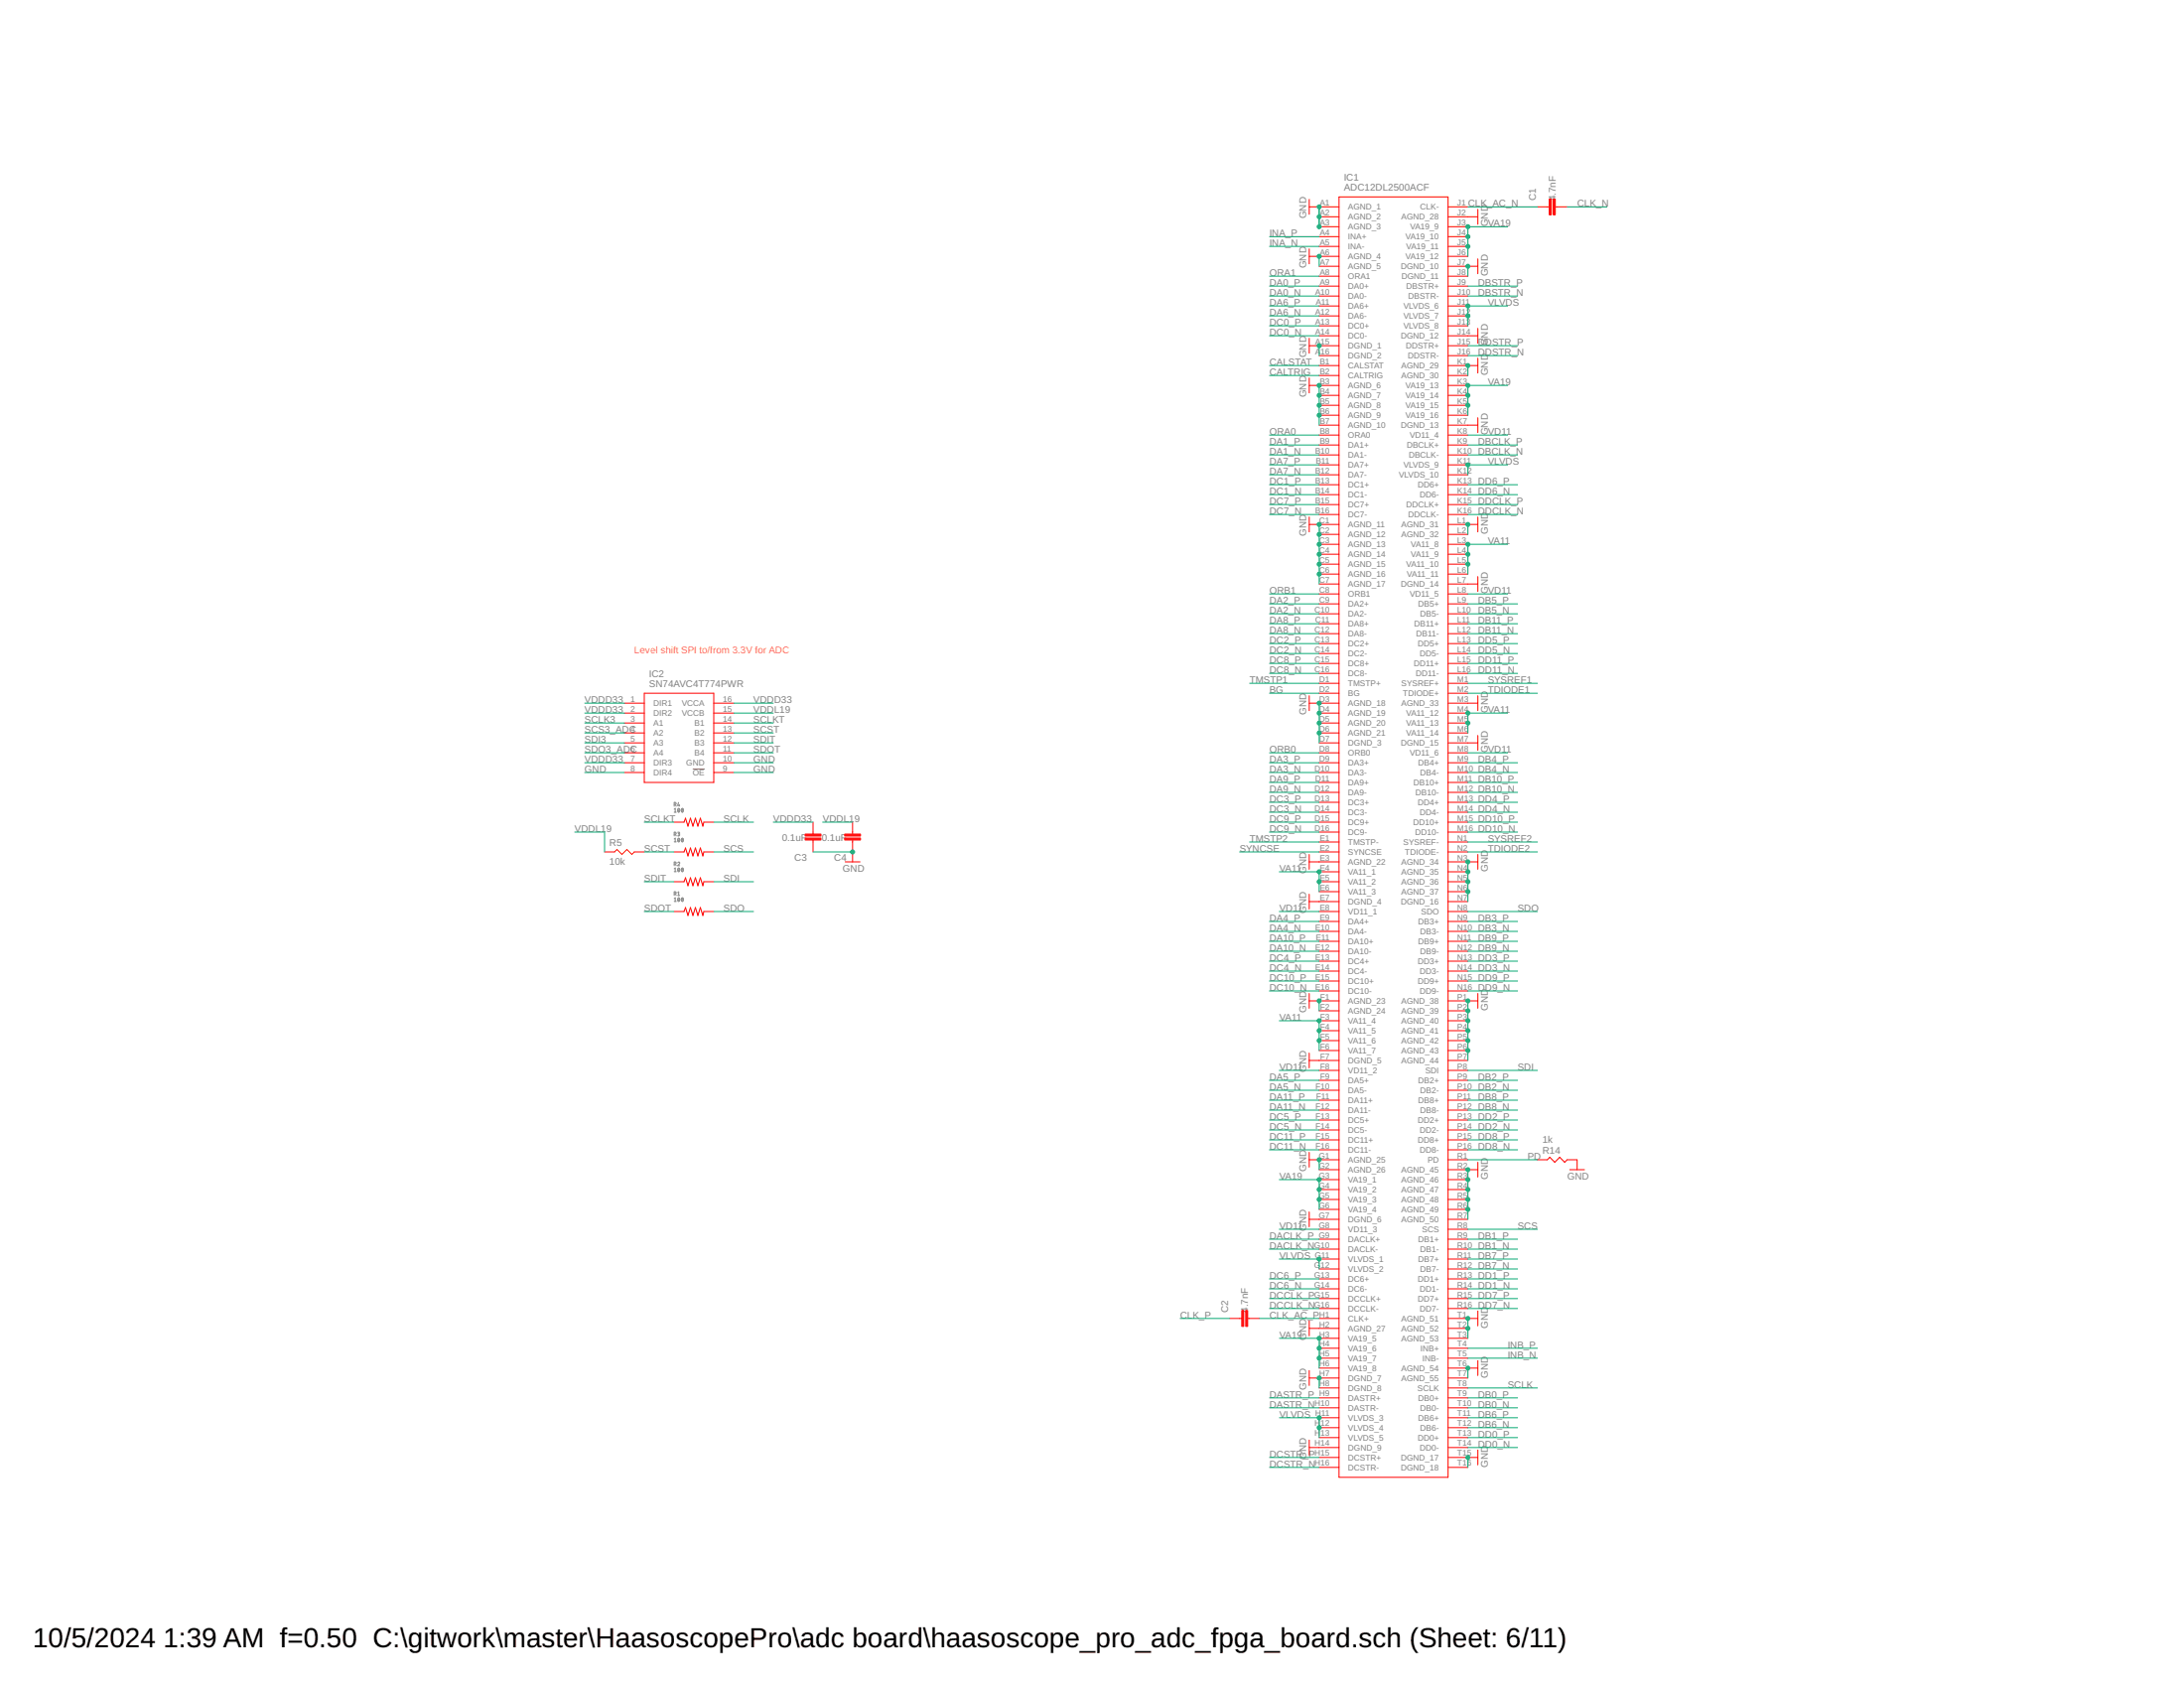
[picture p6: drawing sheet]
<svg xmlns="http://www.w3.org/2000/svg" width="279mm" height="216mm" viewBox="0 0 279 216" stroke-linecap="round" stroke-linejoin="round" font-family="sans-serif">
<g fill="none" stroke="#808080" stroke-width=".13">
<path d="M88.6 98.4h1.5M86.3 114.9l.1-.1v.5M86.3 103.5l.1-.1v.5M86.3 107.3l.1-.1v.5M86.3 111.1l.1-.1v.5M86.3 115.3h.2M86.3 111.5h.2M86.3 107.7h.2M86.3 103.9h.2M86.3 114.3h.1M86.3 110.5h.1M86.3 106.7h.1"/>
<path d="M86.3 102.9h.1M86.4 114.3l.1-.1-.2-.1v.4M86.4 110.5l.1-.2h-.2v.4M86.4 106.7l.1-.1-.2-.2v.5M86.4 102.9l.1-.2-.2-.1v.5M86.4 114.3l.1 .2M86.4 110.5l.1 .2M86.4 106.7l.1 .2M86.4 102.9l.1 .2M86.7 110.4l.1-.1h.2l-.3 .4h.3M86.7 106.4l.3 .1-.1 .1-.1 .1M86.7 114.2l.1-.1v.4"/>
<path d="M86.7 114.5h.3M86.7 107.3l.1-.1a.22 .22 0 0 1 .2 .3 .22 .22 0 0 1-.2 .2zM86.7 103.5l.1-.1a.22 .22 0 0 1 .2 .2 .22 .22 0 0 1-.2 .3zM86.8 114.9a.19 .19 0 0 1 .2 .2 .19 .19 0 0 1-.3 .1zM86.8 111a.22 .22 0 0 1 .2 .3 .22 .22 0 0 1-.2 .2l-.1-.2zM86.8 102.6l-.1 .4h.3M86.8 106.7l.2 .1-.3 .1M86.9 102.9v.2M86.9 114.9l-.2 .3M86.9 111.1l-.2 .3M86.9 107.3l-.2 .3M86.9 103.5l-.2 .3"/>
<path d="M87.2 114.9a.21 .21 0 0 1 .2 .2 .21 .21 0 0 1-.2 .2zM87.2 111a.22 .22 0 0 1 .2 .3 .22 .22 0 0 1-.2 .2zM87.2 107.2a.22 .22 0 0 1 .2 .3 .22 .22 0 0 1-.2 .2zM87.2 103.4a.22 .22 0 0 1 .2 .2 .22 .22 0 0 1-.2 .3zM87.4 114.9l-.2 .3M87.4 111.1l-.2 .3M87.4 107.3l-.2 .3M87.4 103.5l-.2 .3"/>
</g>
<g fill="none" stroke="#f00" stroke-width=".13">
<path d="M167.5 26.5h3.8M167.5 32.8h3.8M167.5 25.5v1.9M167.5 31.8v1.9M168.8 27.7h2.5M168.8 29h2.5M168.8 30.3h2.5M168.8 31.5h2.5M168.8 34.1h2.5M168.8 35.3h2.5M168.8 36.6h2.5M168.8 37.9h2.5"/>
<path d="M168.8 39.1h2.5M171.3 25.2h14v163.8h-14zM185.3 26.5h2.5M185.3 27.7h3.8M185.3 29h2.5M185.3 30.3h2.5M185.3 31.5h2.5M185.3 32.8h2.5M185.3 34.1h3.8M185.3 35.3h2.5M185.3 36.6h2.5M185.3 37.9h2.5"/>
<path d="M185.3 39.1h2.5M189.1 26.8v1.9M189.1 33.1v1.9M196.7 26.5h1.5M199 26.5h1.5M167.5 44.2h3.8M167.5 49.3h3.8M167.5 43.3v1.9M167.5 48.3v1.9M168.8 40.4h2.5M168.8 41.7h2.5M168.8 42.9h2.5"/>
<path d="M168.8 45.5h2.5M168.8 46.8h2.5M168.8 48h2.5M168.8 50.6h2.5M168.8 51.8h2.5M168.8 53.1h2.5M168.8 54.4h2.5M168.8 55.6h2.5M168.8 56.9h2.5M168.8 58.2h2.5M168.8 59.5h2.5M185.3 40.4h2.5"/>
<path d="M185.3 41.7h2.5M185.3 42.9h3.8M185.3 44.2h2.5M185.3 45.5h2.5M185.3 46.8h3.8M185.3 48h2.5M185.3 49.3h2.5M185.3 50.6h2.5M185.3 51.8h2.5M185.3 53.1h2.5M185.3 54.4h3.8M185.3 55.6h2.5"/>
<path d="M185.3 56.9h2.5M185.3 58.2h2.5M185.3 59.5h2.5M189.1 42v1.9M189.1 45.8v1.9M189.1 53.4v1.9M167.5 67.1h3.8M167.5 66.1v1.9M168.8 60.7h2.5M168.8 62h2.5M168.8 63.3h2.5M168.8 64.5h2.5"/>
<path d="M168.8 65.8h2.5M168.8 68.3h2.5M168.8 69.6h2.5M168.8 70.9h2.5M168.8 72.2h2.5M168.8 73.4h2.5M168.8 74.7h2.5M168.8 76h2.5M168.8 77.2h2.5M168.8 78.5h2.5M168.8 79.8h2.5M185.3 60.7h2.5"/>
<path d="M185.3 62h2.5M185.3 63.3h2.5M185.3 64.5h2.5M185.3 65.8h2.5M185.3 67.1h3.8M185.3 68.3h2.5M185.3 69.6h2.5M185.3 70.9h2.5M185.3 72.2h2.5M185.3 73.4h2.5M185.3 74.7h3.8M185.3 76h2.5"/>
<path d="M185.3 77.2h2.5M185.3 78.5h2.5M185.3 79.8h2.5M189.1 66.1v1.9M189.1 73.7v1.9M79.9 89.9h2.5M79.9 91.2h2.5M79.9 92.5h2.5M79.9 93.7h2.5M79.9 95h2.5M79.9 96.3h2.5M79.9 97.6h2.5"/>
<path d="M79.9 98.8h2.5M82.4 88.7h8.9v11.4h-8.9zM91.3 89.9h2.6M91.3 91.2h2.6M91.3 92.5h2.6M91.3 93.7h2.6M91.3 95h2.6M91.3 96.3h2.6M91.3 97.6h2.6M91.3 98.8h2.6M167.5 89.9h3.8M167.5 89v1.9"/>
<path d="M168.8 81h2.5M168.8 82.3h2.5M168.8 83.6h2.5M168.8 84.9h2.5M168.8 86.1h2.5M168.8 87.4h2.5M168.8 88.7h2.5M168.8 91.2h2.5M168.8 92.5h2.5M168.8 93.7h2.5M168.8 95h2.5M168.8 96.3h2.5"/>
<path d="M168.8 97.6h2.5M168.8 98.8h2.5M185.3 81h2.5M185.3 82.3h2.5M185.3 83.6h2.5M185.3 84.9h2.5M185.3 86.1h2.5M185.3 87.4h2.5M185.3 88.7h2.5M185.3 89.9h3.8M185.3 91.2h2.5M185.3 92.5h2.5"/>
<path d="M185.3 93.7h2.5M185.3 95h3.8M185.3 96.3h2.5M185.3 97.6h2.5M185.3 98.8h2.5M189.1 89v1.9M189.1 94.1v1.9M77.3 109h1.3l.3-.4 .7 .7 .6-.7 .6 .7 .4-.3h1.2M86.2 105.2h1.3l.2-.6 .3 1.1 .3-1.1 .3 1.1 .4-1.1 .3 1.1 .3-1.1 .3 1.1 .1-.5h1.3M86.2 109h1.3l.2-.5 .3 1 .3-1 .3 1 .4-1 .3 1 .3-1 .3 1 .1-.5h1.3M86.2 112.8h1.3l.2-.5 .3 1 .3-1 .3 1 .4-1 .3 1 .3-1 .3 1 .1-.5h1.3M86.2 116.6h1.3l.2-.5 .3 1 .3-1 .3 1 .4-1 .3 1 .3-1 .3 1 .1-.5h1.3"/>
<path d="M104 105.2v1.5M104 107.4v1.6M108.1 110.2h1.9M109.1 105.2v1.5M109.1 107.4v2.8M167.5 110.2h3.8M167.5 115.3h3.8M167.5 109.3v1.9M167.5 114.4v1.9M168.8 100.1h2.5M168.8 101.3h2.5M168.8 102.6h2.5"/>
<path d="M168.8 103.9h2.5M168.8 105.2h2.5M168.8 106.4h2.5M168.8 107.7h2.5M168.8 109h2.5M168.8 111.5h2.5M168.8 112.8h2.5M168.8 114h2.5M168.8 116.6h2.5M168.8 117.9h2.5M168.8 119.1h2.5M185.3 100.1h2.5"/>
<path d="M185.3 101.3h2.5M185.3 102.6h2.5M185.3 103.9h2.5M185.3 105.2h2.5M185.3 106.4h2.5M185.3 107.7h2.5M185.3 109h2.5M185.3 110.2h3.8M185.3 111.5h2.5M185.3 112.8h2.5M185.3 114h2.5M185.3 115.3h2.5"/>
<path d="M185.3 116.6h2.5M185.3 117.9h2.5M185.3 119.1h2.5M189.1 109.3v1.9M167.5 128h3.8M167.5 135.6h3.8M167.5 127.1v1.9M167.5 134.7v1.9M168.8 120.4h2.5M168.8 121.7h2.5M168.8 122.9h2.5M168.8 124.2h2.5"/>
<path d="M168.8 125.5h2.5M168.8 126.7h2.5M168.8 129.3h2.5M168.8 130.6h2.5M168.8 131.8h2.5M168.8 133.1h2.5M168.8 134.4h2.5M168.8 136.9h2.5M168.8 138.2h2.5M168.8 139.4h2.5M185.3 120.4h2.5M185.3 121.7h2.5"/>
<path d="M185.3 122.9h2.5M185.3 124.2h2.5M185.3 125.5h2.5M185.3 126.7h2.5M185.3 128h3.8M185.3 129.3h2.5M185.3 130.6h2.5M185.3 131.8h2.5M185.3 133.1h2.5M185.3 134.4h2.5M185.3 135.6h2.5M185.3 136.9h2.5"/>
<path d="M185.3 138.2h2.5M185.3 139.4h2.5M189.1 127.1v1.9M167.5 148.3h3.8M167.5 156h3.8M167.5 147.4v1.9M167.5 155v1.9M168.8 140.7h2.5M168.8 142h2.5M168.8 143.3h2.5M168.8 144.5h2.5M168.8 145.8h2.5"/>
<path d="M168.8 147.1h2.5M168.8 149.6h2.5M168.8 150.9h2.5M168.8 152.1h2.5M168.8 153.4h2.5M168.8 154.7h2.5M168.8 157.2h2.5M168.8 158.5h2.5M168.8 159.8h2.5M185.3 140.7h2.5M185.3 142h2.5M185.3 143.3h2.5"/>
<path d="M185.3 144.5h2.5M185.3 145.8h2.5M185.3 147.1h2.5M185.3 148.3h2.5M185.3 149.6h3.8M185.3 150.9h2.5M185.3 152.1h2.5M185.3 153.4h2.5M185.3 154.7h2.5M185.3 156h2.5M185.3 157.2h2.5M185.3 158.5h2.5"/>
<path d="M185.3 159.8h2.5M189.1 148.7v1.9M196.7 148.3h1.3l.3-.3 .6 .7 .6-.7 .7 .7 .3-.4h1.3v1.3M200.8 149.6h1.9M157.3 168.6h1.6M159.6 168.6h1.5M167.5 169.9h3.8M167.5 176.3h3.8M167.5 169v1.9M167.5 175.3v1.9M168.8 161h2.5M168.8 162.3h2.5"/>
<path d="M168.8 163.6h2.5M168.8 164.8h2.5M168.8 166.1h2.5M168.8 167.4h2.5M168.8 168.6h2.5M168.8 171.2h2.5M168.8 172.4h2.5M168.8 173.7h2.5M168.8 175h2.5M168.8 177.5h2.5M168.8 178.8h2.5M185.3 161h2.5"/>
<path d="M185.3 162.3h2.5M185.3 163.6h2.5M185.3 164.8h2.5M185.3 166.1h2.5M185.3 167.4h2.5M185.3 168.6h3.8M185.3 169.9h2.5M185.3 171.2h2.5M185.3 172.4h2.5M185.3 173.7h2.5M185.3 175h3.8M185.3 176.3h2.5"/>
<path d="M185.3 177.5h2.5M185.3 178.8h2.5M189.1 167.7v1.9M189.1 174v1.9M167.5 185.1h3.8M167.5 184.2v1.9M168.8 180.1h2.5M168.8 181.3h2.5M168.8 182.6h2.5M168.8 183.9h2.5M168.8 186.4h2.5M168.8 187.7h2.5"/>
<path d="M185.3 180.1h2.5M185.3 181.3h2.5M185.3 182.6h2.5M185.3 183.9h2.5M185.3 185.1h2.5M185.3 186.4h3.8M185.3 187.7h2.5M189.1 185.5v1.9"/>
</g>
<g fill="#f00" stroke="#f00" stroke-width=".13">
<path d="M198.7 25.4h.3v2.1h-.3z"/>
<path d="M198.2 25.4h.3v2.1h-.3z"/>
<path d="M159.4 167.6h.2v2.1h-.2z"/>
<path d="M158.9 167.6h.2v2.1h-.2z"/>
<path d="M103 106.7h2v.2h-2z"/>
<path d="M103 107.2h2v.2h-2z"/>
<path d="M108.1 106.7h2v.2h-2z"/>
<path d="M108.1 107.2h2v.2h-2z"/>
</g>
<g fill="none" stroke="#0dab76" stroke-width=".13">
<path d="M162.4 30.3h6.4M162.4 31.5h6.4M162.4 35.3h6.4M162.4 39.1h6.4M162.4 36.6h6.4M162.4 37.9h6.4M168.8 26.5v2.5M168.8 32.8v1.3M187.8 34.1v1.2M187.8 26.5h8.9M187.8 36.6h6.3M187.8 37.9h6.3"/>
<path d="M192.9 29h-5.1v3.8M192.9 39.1h-5.1v2.6M200.5 26.5h5.1M162.4 46.8h6.4M162.4 48h6.4M162.4 55.6h6.4M162.4 59.5h6.4M162.4 40.4h6.4M162.4 41.7h6.4M162.4 56.9h6.4M162.4 58.2h6.4M162.4 42.9h6.4"/>
<path d="M168.8 44.2v1.3M168.8 49.3v5.1M187.8 46.8v1.2M187.8 55.6h5.1M187.8 56.9h6.3M187.8 58.2h6.3M187.8 44.2h6.3M187.8 45.5h6.3M192.9 49.3h-5.1v3.8M192.9 59.5h-5.1v1.2M162.4 76h6.4M162.4 60.7h6.4"/>
<path d="M162.4 63.3h6.4M162.4 64.5h6.4M162.4 65.8h6.4M162.4 77.2h6.4M162.4 78.5h6.4M162.4 79.8h6.4M162.4 62h6.4M168.8 67.1v7.6M187.8 67.1v1.2M187.8 76h5.1M187.8 63.3h6.3M187.8 64.5h6.3"/>
<path d="M187.8 65.8h6.3M187.8 77.2h6.3M187.8 78.5h6.3M187.8 79.8h6.3M187.8 62h6.3M192.9 69.6h-5.1v3.8M74.8 98.8h5.1M74.8 97.6h5.1M74.8 96.3h5.1M74.8 91.2h5.1M74.8 89.9h5.1M74.8 92.5h5.1"/>
<path d="M74.8 93.7h5.1M74.8 95h5.1M93.9 98.8h5M93.9 97.6h5M93.9 96.3h5M93.9 91.2h5M93.9 89.9h5M93.9 92.5h5M93.9 93.7h5M93.9 95h5M159.9 87.4h8.9M162.4 98.8h6.4"/>
<path d="M162.4 97.6h6.4M162.4 88.7h6.4M162.4 96.3h6.4M162.4 81h6.4M162.4 84.9h6.4M162.4 86.1h6.4M162.4 82.3h6.4M162.4 83.6h6.4M168.8 89.9v5.1M187.8 98.8h6.3M187.8 97.6h6.3M187.8 88.7h8.9"/>
<path d="M187.8 96.3h5.1M187.8 87.4h8.9M187.8 81h6.3M187.8 84.9h6.3M187.8 86.1h6.3M187.8 82.3h6.3M187.8 83.6h6.3M192.9 91.2h-5.1v2.5M73.5 106.4h3.8v2.6M82.4 109h3.8M82.4 105.2h3.8M82.4 112.8h3.8"/>
<path d="M82.4 116.6h3.8M91.3 109h5.1M91.3 105.2h5.1M91.3 112.8h5.1M91.3 116.6h5.1M98.9 105.2h5.1M104 109h5.1M105.3 105.2h3.8M158.6 109h10.2M159.9 107.7h8.9M162.4 105.2h6.4M162.4 106.4h6.4"/>
<path d="M162.4 100.1h6.4M162.4 101.3h6.4M162.4 102.6h6.4M162.4 103.9h6.4M162.4 117.9h6.4M162.4 119.1h6.4M163.7 111.5h5.1v2.5M163.7 116.6h5.1M187.8 109h8.9M187.8 110.2v5.1M187.8 105.2h6.3M187.8 116.6h8.9"/>
<path d="M187.8 106.4h6.3M187.8 107.7h8.9M187.8 100.1h6.3M187.8 101.3h6.3M187.8 102.6h6.3M187.8 103.9h6.3M187.8 117.9h6.3M187.8 119.1h6.3M162.4 120.4h6.4M162.4 121.7h6.4M162.4 122.9h6.4M162.4 124.2h6.4"/>
<path d="M162.4 138.2h6.4M162.4 139.4h6.4M162.4 125.5h6.4M162.4 126.7h6.4M163.7 130.6h5.1v3.8M163.7 136.9h5.1M168.8 128v1.3M187.8 128v7.6M187.8 136.9h8.9M187.8 120.4h6.3M187.8 121.7h6.3M187.8 122.9h6.3"/>
<path d="M187.8 124.2h6.3M187.8 138.2h6.3M187.8 139.4h6.3M187.8 125.5h6.3M187.8 126.7h6.3M162.4 140.7h6.4M162.4 142h6.4M162.4 143.3h6.4M162.4 144.5h6.4M162.4 145.8h6.4M162.4 147.1h6.4M162.4 158.5h6.4"/>
<path d="M162.4 159.8h6.4M163.7 150.9h5.1v3.8M163.7 157.2h5.1M168.8 148.3v1.3M187.8 149.6v6.4M187.8 157.2h8.9M187.8 148.3h8.9M187.8 140.7h6.3M187.8 142h6.3M187.8 143.3h6.3M187.8 144.5h6.3M187.8 145.8h6.3"/>
<path d="M187.8 147.1h6.3M187.8 158.5h6.3M187.8 159.8h6.3M151 168.6h6.3M161.1 168.6h7.7M162.4 163.6h6.4M162.4 164.8h6.4M162.4 166.1h6.4M162.4 167.4h6.4M162.4 178.8h6.4M163.7 161h5.1v1.3M163.7 171.2h5.1v3.8"/>
<path d="M168.8 176.3v1.2M187.8 168.6v2.6M187.8 175v1.3M187.8 173.7h8.9M187.8 172.4h8.9M187.8 177.5h8.9M187.8 161h6.3M187.8 163.6h6.3M187.8 164.8h6.3M187.8 166.1h6.3M187.8 167.4h6.3M187.8 178.8h6.3"/>
<path d="M187.8 162.3h6.3M162.4 180.1h6.4M162.4 186.4h6.4M162.4 187.7h6.4M163.7 181.3h5.1v2.6M187.8 186.4v1.3M187.8 181.3h6.3M187.8 180.1h6.3M187.8 182.6h6.3M187.8 183.9h6.3M187.8 185.1h6.3"/>
</g>
<g fill="#0dab76" stroke="#0dab76" stroke-width=".13">
<circle cx="109.1" cy="109" r=".25"/>
<circle cx="168.8" cy="26.5" r=".25"/>
<circle cx="168.8" cy="27.7" r=".25"/>
<circle cx="168.8" cy="29" r=".25"/>
<circle cx="168.8" cy="32.8" r=".25"/>
<circle cx="168.8" cy="44.2" r=".25"/>
<circle cx="168.8" cy="49.3" r=".25"/>
<circle cx="168.8" cy="50.6" r=".25"/>
<circle cx="168.8" cy="51.8" r=".25"/>
<circle cx="168.8" cy="53.1" r=".25"/>
<circle cx="168.8" cy="67.1" r=".25"/>
<circle cx="168.8" cy="68.3" r=".25"/>
<circle cx="168.8" cy="69.6" r=".25"/>
<circle cx="168.8" cy="70.9" r=".25"/>
<circle cx="168.8" cy="72.2" r=".25"/>
<circle cx="168.8" cy="73.4" r=".25"/>
<circle cx="168.8" cy="89.9" r=".25"/>
<circle cx="168.8" cy="91.2" r=".25"/>
<circle cx="168.8" cy="92.5" r=".25"/>
<circle cx="168.8" cy="93.7" r=".25"/>
<circle cx="168.8" cy="128" r=".25"/>
<circle cx="168.8" cy="148.3" r=".25"/>
<circle cx="168.8" cy="176.3" r=".25"/>
<circle cx="187.8" cy="186.4" r=".25"/>
<circle cx="187.8" cy="149.6" r=".25"/>
<circle cx="187.8" cy="150.9" r=".25"/>
<circle cx="187.8" cy="152.1" r=".25"/>
<circle cx="187.8" cy="153.4" r=".25"/>
<circle cx="187.8" cy="154.7" r=".25"/>
<circle cx="187.8" cy="128" r=".25"/>
<circle cx="187.8" cy="129.3" r=".25"/>
<circle cx="187.8" cy="130.6" r=".25"/>
<circle cx="187.8" cy="131.8" r=".25"/>
<circle cx="187.8" cy="133.1" r=".25"/>
<circle cx="187.8" cy="134.4" r=".25"/>
<circle cx="187.8" cy="110.2" r=".25"/>
<circle cx="187.8" cy="111.5" r=".25"/>
<circle cx="187.8" cy="112.8" r=".25"/>
<circle cx="187.8" cy="114" r=".25"/>
<circle cx="187.8" cy="67.1" r=".25"/>
<circle cx="187.8" cy="46.8" r=".25"/>
<circle cx="187.8" cy="34.1" r=".25"/>
<circle cx="187.8" cy="168.6" r=".25"/>
<circle cx="187.8" cy="169.9" r=".25"/>
<circle cx="187.8" cy="175" r=".25"/>
<circle cx="187.8" cy="49.3" r=".25"/>
<circle cx="187.8" cy="50.6" r=".25"/>
<circle cx="187.8" cy="51.8" r=".25"/>
<circle cx="168.8" cy="171.2" r=".25"/>
<circle cx="168.8" cy="172.4" r=".25"/>
<circle cx="168.8" cy="173.7" r=".25"/>
<circle cx="168.8" cy="150.9" r=".25"/>
<circle cx="168.8" cy="152.1" r=".25"/>
<circle cx="168.8" cy="153.4" r=".25"/>
<circle cx="187.8" cy="30.3" r=".25"/>
<circle cx="187.8" cy="31.5" r=".25"/>
<circle cx="187.8" cy="29" r=".25"/>
<circle cx="187.8" cy="69.6" r=".25"/>
<circle cx="187.8" cy="70.9" r=".25"/>
<circle cx="187.8" cy="72.2" r=".25"/>
<circle cx="187.8" cy="91.2" r=".25"/>
<circle cx="187.8" cy="92.5" r=".25"/>
<circle cx="168.8" cy="130.6" r=".25"/>
<circle cx="168.8" cy="131.8" r=".25"/>
<circle cx="168.8" cy="133.1" r=".25"/>
<circle cx="168.8" cy="111.5" r=".25"/>
<circle cx="168.8" cy="112.8" r=".25"/>
<circle cx="187.8" cy="39.1" r=".25"/>
<circle cx="187.8" cy="40.4" r=".25"/>
<circle cx="187.8" cy="59.5" r=".25"/>
<circle cx="168.8" cy="181.3" r=".25"/>
<circle cx="168.8" cy="182.6" r=".25"/>
<circle cx="168.8" cy="161" r=".25"/>
</g>
<g font-size="3.5">
<text x="4.2" y="210.7">10/5/2024</text>
<text x="20.9" y="210.7">1:39 AM f=0.50 C:\gitwork\master\HaasoscopePro\adc board\haasoscope_pro_adc_fpga_board.sch (Sheet: 6/11)</text>
</g>
<g font-size="1.2" fill="#808080">
<text x="171.9" y="23.1">IC1</text>
<text x="167.1" y="28" transform="rotate(-90 167.1 28)">GND</text>
<text x="171.9" y="24.4">ADC12DL2500ACF</text>
<text x="187.8" y="26.4">CLK_AC_N</text>
<text x="190.3" y="29" transform="rotate(-90 190.3 29)">GND</text>
<text x="190.3" y="29">VA19</text>
<text x="196.5" y="25.7" transform="rotate(-90 196.5 25.7)">C1</text>
<text x="199" y="25.7" transform="rotate(-90 199 25.7)">4.7nF</text>
<text x="201.8" y="26.4">CLK_N</text>
<text x="162.4" y="30.3">INA_P</text>
<text x="162.4" y="31.5">INA_N</text>
<text x="162.4" y="35.3">ORA1</text>
<text x="167.1" y="34.3" transform="rotate(-90 167.1 34.3)">GND</text>
<text x="190.3" y="35.3" transform="rotate(-90 190.3 35.3)">GND</text>
<text x="162.4" y="36.6">DA0_P</text>
<text x="162.4" y="37.9">DA0_N</text>
<text x="162.4" y="39.1">DA6_P</text>
<text x="162.4" y="40.4">DA6_N</text>
<text x="162.4" y="41.7">DC0_P</text>
<text x="189.1" y="36.6">DBSTR_P</text>
<text x="189.1" y="37.9">DBSTR_N</text>
<text x="190.3" y="39.1">VLVDS</text>
<text x="162.4" y="46.8">CALSTAT</text>
<text x="162.4" y="43">DC0_N</text>
<text x="167.1" y="45.7" transform="rotate(-90 167.1 45.7)">GND</text>
<text x="189.1" y="44.2">DDSTR_P</text>
<text x="189.1" y="45.5">DDSTR_N</text>
<text x="190.3" y="44.2" transform="rotate(-90 190.3 44.2)">GND</text>
<text x="162.4" y="48">CALTRIG</text>
<text x="167.1" y="50.8" transform="rotate(-90 167.1 50.8)">GND</text>
<text x="190.3" y="48" transform="rotate(-90 190.3 48)">GND</text>
<text x="190.3" y="49.3">VA19</text>
<text x="162.4" y="55.6">ORA0</text>
<text x="162.4" y="56.9">DA1_P</text>
<text x="162.4" y="58.2">DA1_N</text>
<text x="162.4" y="59.5">DA7_P</text>
<text x="189.1" y="56.9">DBCLK_P</text>
<text x="189.1" y="58.2">DBCLK_N</text>
<text x="190.3" y="55.6" transform="rotate(-90 190.3 55.6)">GND</text>
<text x="190.3" y="55.6">VD11</text>
<text x="190.3" y="59.5">VLVDS</text>
<text x="162.4" y="60.7">DA7_N</text>
<text x="162.4" y="63.3">DC1_N</text>
<text x="162.4" y="64.5">DC7_P</text>
<text x="162.4" y="65.8">DC7_N</text>
<text x="162.4" y="62">DC1_P</text>
<text x="189.1" y="62">DD6_P</text>
<text x="189.1" y="63.3">DD6_N</text>
<text x="189.1" y="64.5">DDCLK_P</text>
<text x="189.1" y="65.8">DDCLK_N</text>
<text x="167.1" y="68.6" transform="rotate(-90 167.1 68.6)">GND</text>
<text x="190.3" y="68.3" transform="rotate(-90 190.3 68.3)">GND</text>
<text x="190.3" y="69.6">VA11</text>
<text x="162.4" y="76">ORB1</text>
<text x="162.4" y="77.2">DA2_P</text>
<text x="189.1" y="77.2">DB5_P</text>
<text x="190.3" y="76" transform="rotate(-90 190.3 76)">GND</text>
<text x="190.3" y="76">VD11</text>
<text x="162.4" y="78.5">DA2_N</text>
<text x="162.4" y="79.8">DA8_P</text>
<text x="162.4" y="81">DA8_N</text>
<text x="162.4" y="83.6">DC2_N</text>
<text x="162.4" y="82.3">DC2_P</text>
<text x="189.1" y="79.8">DB11_P</text>
<text x="189.1" y="81">DB11_N</text>
<text x="189.1" y="82.3">DD5_P</text>
<text x="189.1" y="83.6">DD5_N</text>
<text x="189.1" y="78.5">DB5_N</text>
<text x="74.8" y="89.9">VDDD33</text>
<text x="83.1" y="87.8">SN74AVC4T774PWR</text>
<text x="83.1" y="86.6">IC2</text>
<text x="96.4" y="89.9">VDDD33</text>
<text x="159.9" y="87.4">TMSTP1</text>
<text x="162.4" y="88.7">BG</text>
<text x="162.4" y="84.9">DC8_P</text>
<text x="162.4" y="86.1">DC8_N</text>
<text x="189.1" y="84.9">DD11_P</text>
<text x="189.1" y="86.1">DD11_N</text>
<text x="190.3" y="87.4">SYSREF1</text>
<text x="190.3" y="88.7">TDIODE1</text>
<text x="74.8" y="91.2">VDDD33</text>
<text x="74.8" y="92.5">SCLK3</text>
<text x="74.8" y="93.7">SCS3_ADC</text>
<text x="74.8" y="95">SDI3</text>
<text x="96.4" y="91.2">VDDL19</text>
<text x="96.4" y="95">SDIT</text>
<text x="96.4" y="93.7">SCST</text>
<text x="96.4" y="92.5">SCLKT</text>
<text x="167.1" y="91.5" transform="rotate(-90 167.1 91.5)">GND</text>
<text x="190.3" y="91.2" transform="rotate(-90 190.3 91.2)">GND</text>
<text x="190.3" y="91.2">VA11</text>
<text x="74.8" y="98.8">GND</text>
<text x="74.8" y="97.5">VDDD33</text>
<text x="74.8" y="96.3">SDO3_ADC</text>
<text x="96.4" y="97.5">GND</text>
<text x="96.4" y="98.8">GND</text>
<text x="96.4" y="96.3">SDOT</text>
<text x="162.4" y="96.3">ORB0</text>
<text x="162.4" y="97.5">DA3_P</text>
<text x="162.4" y="98.8">DA3_N</text>
<text x="162.4" y="100.1">DA9_P</text>
<text x="162.4" y="101.4">DA9_N</text>
<text x="189.1" y="100.1">DB10_P</text>
<text x="189.1" y="101.4">DB10_N</text>
<text x="189.1" y="97.5">DB4_P</text>
<text x="189.1" y="98.8">DB4_N</text>
<text x="190.3" y="96.3" transform="rotate(-90 190.3 96.3)">GND</text>
<text x="190.3" y="96.3">VD11</text>
<text x="73.5" y="106.4">VDDL1</text>
<text x="77.6" y="106.4">9</text>
<text x="82.4" y="105.2">SCLKT</text>
<text x="92.6" y="105.2">SCLK</text>
<text x="98.9" y="105.2">VDDD33</text>
<text x="100" y="107.5">0.1uF</text>
<text x="105.1" y="107.5">0.1uF</text>
<text x="105.3" y="105.2">VDDL19</text>
<text x="159.9" y="107.7">TMSTP2</text>
<text x="162.4" y="102.6">DC3_P</text>
<text x="162.4" y="103.9">DC3_N</text>
<text x="162.4" y="105.2">DC9_P</text>
<text x="162.4" y="106.4">DC9_N</text>
<text x="189.1" y="105.2">DD10_P</text>
<text x="189.1" y="106.4">DD10_N</text>
<text x="189.1" y="103.9">DD4_N</text>
<text x="189.1" y="102.6">DD4_P</text>
<text x="190.3" y="107.7">SYSREF2</text>
<text x="78" y="110.6">10k</text>
<text x="78" y="108.2">R5</text>
<text x="82.4" y="112.8">SDIT</text>
<text x="82.4" y="109">SCST</text>
<text x="92.6" y="109">SCS</text>
<text x="92.6" y="112.8">SDI</text>
<text x="101.6" y="110.1">C3</text>
<text x="106.7" y="110.1">C4</text>
<text x="107.8" y="111.5">GND</text>
<text x="158.6" y="109">SYNCSE</text>
<text x="163.7" y="111.5">VA11</text>
<text x="167.1" y="111.8" transform="rotate(-90 167.1 111.8)">GND</text>
<text x="190.3" y="111.5" transform="rotate(-90 190.3 111.5)">GND</text>
<text x="190.3" y="109">TDIODE2</text>
<text x="82.4" y="116.6">SDOT</text>
<text x="92.6" y="116.6">SDO</text>
<text x="162.4" y="117.9">DA4_P</text>
<text x="162.4" y="119.1">DA4_N</text>
<text x="163.7" y="116.6">VD11</text>
<text x="167.1" y="116.8" transform="rotate(-90 167.1 116.8)">GND</text>
<text x="189.1" y="117.9">DB3_P</text>
<text x="189.1" y="119.1">DB3_N</text>
<text x="194.1" y="116.6">SDO</text>
<text x="162.4" y="120.4">DA10_P</text>
<text x="162.4" y="121.7">DA10_N</text>
<text x="162.4" y="122.9">DC4_P</text>
<text x="162.4" y="124.2">DC4_N</text>
<text x="162.4" y="125.5">DC10_P</text>
<text x="189.1" y="120.4">DB9_P</text>
<text x="189.1" y="121.7">DB9_N</text>
<text x="189.1" y="122.9">DD3_P</text>
<text x="189.1" y="124.2">DD3_N</text>
<text x="189.1" y="125.5">DD9_P</text>
<text x="162.4" y="126.7">DC10_N</text>
<text x="163.7" y="130.6">VA11</text>
<text x="167.1" y="129.5" transform="rotate(-90 167.1 129.5)">GND</text>
<text x="189.1" y="126.7">DD9_N</text>
<text x="190.3" y="129.3" transform="rotate(-90 190.3 129.3)">GND</text>
<text x="163.7" y="136.9">VD11</text>
<text x="167.1" y="137.2" transform="rotate(-90 167.1 137.2)">GND</text>
<text x="194.1" y="136.9">SDI</text>
<text x="162.4" y="138.2">DA5_P</text>
<text x="162.4" y="139.4">DA5_N</text>
<text x="162.4" y="140.7">DA11_P</text>
<text x="162.4" y="142">DA11_N</text>
<text x="162.4" y="143.3">DC5_P</text>
<text x="189.1" y="138.2">DB2_P</text>
<text x="189.1" y="139.4">DB2_N</text>
<text x="189.1" y="140.7">DB8_P</text>
<text x="189.1" y="142">DB8_N</text>
<text x="189.1" y="143.3">DD2_P</text>
<text x="162.4" y="144.5">DC5_N</text>
<text x="162.4" y="145.8">DC11_P</text>
<text x="162.4" y="147.1">DC11_N</text>
<text x="167.1" y="149.9" transform="rotate(-90 167.1 149.9)">GND</text>
<text x="189.1" y="144.5">DD2_N</text>
<text x="189.1" y="145.8">DD8_P</text>
<text x="189.1" y="147.1">DD8_N</text>
<text x="195.4" y="148.3">PD</text>
<text x="197.3" y="146.2">1k</text>
<text x="197.3" y="147.6">R14</text>
<text x="163.7" y="150.9">VA19</text>
<text x="190.3" y="150.9" transform="rotate(-90 190.3 150.9)">GND</text>
<text x="200.5" y="150.9">GND</text>
<text x="162.4" y="158.5">DACLK_P</text>
<text x="162.4" y="159.8">DACLK_N</text>
<text x="163.7" y="157.2">VD11</text>
<text x="163.7" y="161">VLVDS</text>
<text x="167.1" y="157.5" transform="rotate(-90 167.1 157.5)">GND</text>
<text x="189.1" y="158.5">DB1_P</text>
<text x="189.1" y="159.8">DB1_N</text>
<text x="189.1" y="161">DB7_P</text>
<text x="194.1" y="157.2">SCS</text>
<text x="157.1" y="167.9" transform="rotate(-90 157.1 167.9)">C2</text>
<text x="159.7" y="167.9" transform="rotate(-90 159.7 167.9)">4.7nF</text>
<text x="162.4" y="163.6">DC6_P</text>
<text x="162.4" y="164.8">DC6_N</text>
<text x="162.4" y="166.1">DCCLK_P</text>
<text x="162.4" y="167.4">DCCLK_N</text>
<text x="189.1" y="162.3">DB7_N</text>
<text x="189.1" y="163.6">DD1_P</text>
<text x="189.1" y="164.8">DD1_N</text>
<text x="189.1" y="166.1">DD7_P</text>
<text x="189.1" y="167.4">DD7_N</text>
<text x="151" y="168.6">CLK_P</text>
<text x="162.4" y="168.6">CLK_AC_P</text>
<text x="163.7" y="171.2">VA19</text>
<text x="167.1" y="171.4" transform="rotate(-90 167.1 171.4)">GND</text>
<text x="190.3" y="169.9" transform="rotate(-90 190.3 169.9)">GND</text>
<text x="192.9" y="173.7">INB_N</text>
<text x="192.9" y="172.5">INB_P</text>
<text x="162.4" y="178.8">DASTR_P</text>
<text x="167.1" y="177.8" transform="rotate(-90 167.1 177.8)">GND</text>
<text x="189.1" y="178.8">DB0_P</text>
<text x="190.3" y="176.3" transform="rotate(-90 190.3 176.3)">GND</text>
<text x="192.9" y="177.5">SCLK</text>
<text x="162.4" y="180.1">DASTR_N</text>
<text x="163.7" y="181.3">VLVDS</text>
<text x="189.1" y="180.1">DB0_N</text>
<text x="189.1" y="181.3">DB6_P</text>
<text x="189.1" y="182.6">DB6_N</text>
<text x="189.1" y="183.9">DD0_P</text>
<text x="189.1" y="185.1">DD0_N</text>
<text x="162.4" y="186.4">DCSTR_P</text>
<text x="162.4" y="187.7">DCSTR_N</text>
<text x="167.1" y="186.7" transform="rotate(-90 167.1 186.7)">GND</text>
<text x="190.3" y="187.7" transform="rotate(-90 190.3 187.7)">GND</text>
</g>
<text font-size="1.2" fill="#ffba08" x="81.1" y="83.6">Level shift SPI to/from 3.3V for ADC</text>
<g font-size="1.1" fill="#808080">
<text x="168.8" y="26.3">A1</text>
<text x="168.8" y="27.5">A2</text>
<text x="168.8" y="28.8">A3</text>
<text x="172.5" y="26.8">AGND_1</text>
<text x="172.5" y="28.1">AGND_2</text>
<text x="172.5" y="29.4">AGND_3</text>
<text x="179.3" y="28.1">AGND_28</text>
<text x="180.4" y="29.4">VA19_9</text>
<text x="181.7" y="26.8">CLK-</text>
<text x="186.4" y="26.3">J1</text>
<text x="186.4" y="27.5">J2</text>
<text x="186.4" y="28.8">J3</text>
<text x="168.8" y="30.1">A4</text>
<text x="168.8" y="31.3">A5</text>
<text x="168.8" y="32.6">A6</text>
<text x="168.8" y="33.9">A7</text>
<text x="168.8" y="35.2">A8</text>
<text x="172.5" y="30.6">INA+</text>
<text x="172.5" y="31.9">INA-</text>
<text x="172.5" y="33.2">AGND_4</text>
<text x="172.5" y="34.4">AGND_5</text>
<text x="172.5" y="35.7">ORA1</text>
<text x="179.2" y="34.4">DGND_10</text>
<text x="179.3" y="35.7">DGND_11</text>
<text x="179.8" y="30.6">VA19_10</text>
<text x="179.8" y="33.2">VA19_12</text>
<text x="179.9" y="31.9">VA19_11</text>
<text x="186.4" y="30.1">J4</text>
<text x="186.4" y="31.3">J5</text>
<text x="186.4" y="32.6">J6</text>
<text x="186.4" y="33.9">J7</text>
<text x="186.4" y="35.2">J8</text>
<text x="168.2" y="37.7">A10</text>
<text x="168.2" y="40.2">A12</text>
<text x="168.2" y="41.5">A13</text>
<text x="168.3" y="39">A11</text>
<text x="168.8" y="36.4">A9</text>
<text x="172.5" y="37">DA0+</text>
<text x="172.5" y="38.3">DA0-</text>
<text x="172.5" y="39.5">DA6+</text>
<text x="172.5" y="40.8">DA6-</text>
<text x="179.5" y="39.5">VLVDS_6</text>
<text x="179.5" y="40.8">VLVDS_7</text>
<text x="179.9" y="37">DBSTR+</text>
<text x="180.2" y="38.3">DBSTR-</text>
<text x="186.4" y="36.4">J9</text>
<text x="186.4" y="37.7">J10</text>
<text x="186.4" y="39">J11</text>
<text x="186.4" y="40.2">J12</text>
<text x="186.4" y="41.5">J13</text>
<text x="168.2" y="42.8">A14</text>
<text x="168.2" y="44">A15</text>
<text x="168.2" y="45.3">A16</text>
<text x="168.8" y="46.6">B1</text>
<text x="168.8" y="47.9">B2</text>
<text x="172.5" y="42.1">DC0+</text>
<text x="172.5" y="43.3">DC0-</text>
<text x="172.5" y="44.6">DGND_1</text>
<text x="172.5" y="45.9">DGND_2</text>
<text x="172.5" y="47.1">CALSTAT</text>
<text x="179.2" y="43.3">DGND_12</text>
<text x="179.3" y="47.1">AGND_29</text>
<text x="179.5" y="42.1">VLVDS_8</text>
<text x="179.8" y="44.6">DDSTR+</text>
<text x="180.1" y="45.9">DDSTR-</text>
<text x="186.4" y="42.8">J14</text>
<text x="186.4" y="44">J15</text>
<text x="186.4" y="45.3">J16</text>
<text x="186.4" y="46.6">K1</text>
<text x="186.4" y="47.9">K2</text>
<text x="168.8" y="49.1">B3</text>
<text x="168.8" y="50.4">B4</text>
<text x="168.8" y="51.7">B5</text>
<text x="168.8" y="52.9">B6</text>
<text x="172.5" y="48.4">CALTRIG</text>
<text x="172.5" y="49.7">AGND_6</text>
<text x="172.5" y="51">AGND_7</text>
<text x="172.5" y="52.2">AGND_8</text>
<text x="172.5" y="53.5">AGND_9</text>
<text x="179.3" y="48.4">AGND_30</text>
<text x="179.8" y="49.7">VA19_13</text>
<text x="179.8" y="51">VA19_14</text>
<text x="179.8" y="52.2">VA19_15</text>
<text x="179.8" y="53.5">VA19_16</text>
<text x="186.4" y="49.1">K3</text>
<text x="186.4" y="50.4">K4</text>
<text x="186.4" y="51.7">K5</text>
<text x="186.4" y="52.9">K6</text>
<text x="168.2" y="58">B10</text>
<text x="168.3" y="59.3">B11</text>
<text x="168.8" y="54.2">B7</text>
<text x="168.8" y="55.5">B8</text>
<text x="168.8" y="56.7">B9</text>
<text x="172.5" y="54.8">AGND_10</text>
<text x="172.5" y="56">ORA0</text>
<text x="172.5" y="57.3">DA1+</text>
<text x="172.5" y="58.6">DA1-</text>
<text x="172.5" y="59.8">DA7+</text>
<text x="179.2" y="54.8">DGND_13</text>
<text x="179.5" y="59.8">VLVDS_9</text>
<text x="180" y="57.3">DBCLK+</text>
<text x="180.2" y="58.6">DBCLK-</text>
<text x="180.3" y="56">VD11_4</text>
<text x="186.4" y="54.2">K7</text>
<text x="186.4" y="55.5">K8</text>
<text x="186.4" y="56.7">K9</text>
<text x="186.4" y="58">K10</text>
<text x="186.4" y="59.3">K11</text>
<text x="168.2" y="60.6">B12</text>
<text x="168.2" y="61.8">B13</text>
<text x="168.2" y="63.1">B14</text>
<text x="168.2" y="64.4">B15</text>
<text x="168.2" y="65.6">B16</text>
<text x="172.5" y="61.1">DA7-</text>
<text x="172.5" y="62.4">DC1+</text>
<text x="172.5" y="63.6">DC1-</text>
<text x="172.5" y="64.9">DC7+</text>
<text x="178.9" y="61.1">VLVDS_10</text>
<text x="179.9" y="64.9">DDCLK+</text>
<text x="181.4" y="62.4">DD6+</text>
<text x="181.6" y="63.6">DD6-</text>
<text x="186.4" y="60.6">K12</text>
<text x="186.4" y="61.8">K13</text>
<text x="186.4" y="63.1">K14</text>
<text x="186.4" y="64.4">K15</text>
<text x="186.4" y="65.6">K16</text>
<text x="168.8" y="66.9">C1</text>
<text x="168.8" y="68.2">C2</text>
<text x="168.8" y="69.4">C3</text>
<text x="168.8" y="70.7">C4</text>
<text x="168.8" y="72">C5</text>
<text x="172.5" y="66.2">DC7-</text>
<text x="172.5" y="67.5">AGND_11</text>
<text x="172.5" y="68.7">AGND_12</text>
<text x="172.5" y="70">AGND_13</text>
<text x="172.5" y="71.3">AGND_14</text>
<text x="179.3" y="67.5">AGND_31</text>
<text x="179.3" y="68.7">AGND_32</text>
<text x="180.2" y="66.2">DDCLK-</text>
<text x="180.5" y="70">VA11_8</text>
<text x="180.5" y="71.3">VA11_9</text>
<text x="186.4" y="66.9">L1</text>
<text x="186.4" y="68.2">L2</text>
<text x="186.4" y="69.4">L3</text>
<text x="186.4" y="70.7">L4</text>
<text x="186.4" y="72">L5</text>
<text x="168.8" y="73.2">C6</text>
<text x="168.8" y="74.5">C7</text>
<text x="168.8" y="75.8">C8</text>
<text x="168.8" y="77.1">C9</text>
<text x="172.5" y="72.5">AGND_15</text>
<text x="172.5" y="73.8">AGND_16</text>
<text x="172.5" y="75.1">AGND_17</text>
<text x="172.5" y="76.3">ORB1</text>
<text x="172.5" y="77.6">DA2+</text>
<text x="179.2" y="75.1">DGND_14</text>
<text x="179.9" y="72.5">VA11_10</text>
<text x="180" y="73.8">VA11_11</text>
<text x="180.3" y="76.3">VD11_5</text>
<text x="181.4" y="77.6">DB5+</text>
<text x="186.4" y="73.2">L6</text>
<text x="186.4" y="74.5">L7</text>
<text x="186.4" y="75.8">L8</text>
<text x="186.4" y="77.1">L9</text>
<text x="168.2" y="78.3">C10</text>
<text x="168.2" y="80.9">C12</text>
<text x="168.2" y="82.1">C13</text>
<text x="168.2" y="83.4">C14</text>
<text x="168.3" y="79.6">C11</text>
<text x="172.5" y="78.9">DA2-</text>
<text x="172.5" y="80.2">DA8+</text>
<text x="172.5" y="81.4">DA8-</text>
<text x="172.5" y="82.7">DC2+</text>
<text x="172.5" y="84">DC2-</text>
<text x="180.9" y="80.2">DB11+</text>
<text x="181.2" y="81.4">DB11-</text>
<text x="181.4" y="82.7">DD5+</text>
<text x="181.6" y="84">DD5-</text>
<text x="181.7" y="78.9">DB5-</text>
<text x="186.4" y="78.3">L10</text>
<text x="186.4" y="79.6">L11</text>
<text x="186.4" y="80.9">L12</text>
<text x="186.4" y="82.1">L13</text>
<text x="186.4" y="83.4">L14</text>
<text x="80.7" y="89.8">1</text>
<text x="92.5" y="89.8">16</text>
<text x="168.2" y="84.7">C15</text>
<text x="168.2" y="85.9">C16</text>
<text x="168.8" y="87.2">D1</text>
<text x="168.8" y="88.5">D2</text>
<text x="168.8" y="89.8">D3</text>
<text x="172.5" y="85.2">DC8+</text>
<text x="172.5" y="86.5">DC8-</text>
<text x="172.5" y="87.8">TMSTP+</text>
<text x="172.5" y="89">BG</text>
<text x="179.3" y="87.8">SYSREF+</text>
<text x="179.5" y="89">TDIODE+</text>
<text x="180.9" y="85.2">DD11+</text>
<text x="181.1" y="86.5">DD11-</text>
<text x="186.4" y="84.7">L15</text>
<text x="186.4" y="85.9">L16</text>
<text x="186.4" y="87.2">M1</text>
<text x="186.4" y="88.5">M2</text>
<text x="186.4" y="89.8">M3</text>
<text x="80.7" y="91">2</text>
<text x="80.7" y="92.3">3</text>
<text x="80.7" y="93.6">4</text>
<text x="80.7" y="94.8">5</text>
<text x="83.6" y="90.3">DIR1</text>
<text x="83.6" y="91.6">DIR2</text>
<text x="83.6" y="92.8">A1</text>
<text x="83.6" y="94.1">A2</text>
<text x="83.6" y="95.4">A3</text>
<text x="87.2" y="90.3">VCCA</text>
<text x="87.2" y="91.6">VCCB</text>
<text x="88.8" y="92.8">B1</text>
<text x="88.8" y="94.1">B2</text>
<text x="88.8" y="95.4">B3</text>
<text x="92.5" y="91">15</text>
<text x="92.5" y="92.3">14</text>
<text x="92.5" y="93.6">13</text>
<text x="92.5" y="94.8">12</text>
<text x="168.8" y="91">D4</text>
<text x="168.8" y="92.3">D5</text>
<text x="168.8" y="93.6">D6</text>
<text x="168.8" y="94.8">D7</text>
<text x="172.5" y="90.3">AGND_18</text>
<text x="172.5" y="91.6">AGND_19</text>
<text x="172.5" y="92.8">AGND_20</text>
<text x="172.5" y="94.1">AGND_21</text>
<text x="172.5" y="95.4">DGND_3</text>
<text x="179.2" y="95.4">DGND_15</text>
<text x="179.3" y="90.3">AGND_33</text>
<text x="179.9" y="91.6">VA11_12</text>
<text x="179.9" y="92.8">VA11_13</text>
<text x="179.9" y="94.1">VA11_14</text>
<text x="186.4" y="91">M4</text>
<text x="186.4" y="92.3">M5</text>
<text x="186.4" y="93.6">M6</text>
<text x="186.4" y="94.8">M7</text>
<text x="80.7" y="96.1">6</text>
<text x="80.7" y="97.4">7</text>
<text x="80.7" y="98.6">8</text>
<text x="83.6" y="96.7">A4</text>
<text x="83.6" y="97.9">DIR3</text>
<text x="83.6" y="99.2">DIR4</text>
<text x="87.8" y="97.9">GND</text>
<text x="88.6" y="99.2">OE</text>
<text x="88.8" y="96.7">B4</text>
<text x="92.5" y="96.1">11</text>
<text x="92.5" y="97.4">10</text>
<text x="92.5" y="98.6">9</text>
<text x="168.2" y="98.6">D10</text>
<text x="168.2" y="101.2">D12</text>
<text x="168.3" y="99.9">D11</text>
<text x="168.8" y="96.1">D8</text>
<text x="168.8" y="97.4">D9</text>
<text x="172.5" y="96.7">ORB0</text>
<text x="172.5" y="97.9">DA3+</text>
<text x="172.5" y="99.2">DA3-</text>
<text x="172.5" y="100.5">DA9+</text>
<text x="172.5" y="101.7">DA9-</text>
<text x="180.3" y="96.7">VD11_6</text>
<text x="180.8" y="100.5">DB10+</text>
<text x="181.1" y="101.7">DB10-</text>
<text x="181.4" y="97.9">DB4+</text>
<text x="181.7" y="99.2">DB4-</text>
<text x="186.4" y="96.1">M8</text>
<text x="186.4" y="97.4">M9</text>
<text x="186.4" y="98.6">M10</text>
<text x="186.4" y="99.9">M11</text>
<text x="186.4" y="101.2">M12</text>
<text x="168.2" y="102.4">D13</text>
<text x="168.2" y="103.7">D14</text>
<text x="168.2" y="105">D15</text>
<text x="168.2" y="106.3">D16</text>
<text x="168.8" y="107.5">E1</text>
<text x="172.5" y="103">DC3+</text>
<text x="172.5" y="104.3">DC3-</text>
<text x="172.5" y="105.5">DC9+</text>
<text x="172.5" y="106.8">DC9-</text>
<text x="180.8" y="105.5">DD10+</text>
<text x="181" y="106.8">DD10-</text>
<text x="181.4" y="103">DD4+</text>
<text x="181.6" y="104.3">DD4-</text>
<text x="186.4" y="102.4">M13</text>
<text x="186.4" y="103.7">M14</text>
<text x="186.4" y="105">M15</text>
<text x="186.4" y="106.3">M16</text>
<text x="186.4" y="107.5">N1</text>
<text x="168.8" y="108.8">E2</text>
<text x="168.8" y="110.1">E3</text>
<text x="168.8" y="111.3">E4</text>
<text x="168.8" y="112.6">E5</text>
<text x="168.8" y="113.9">E6</text>
<text x="172.5" y="108.1">TMSTP-</text>
<text x="172.5" y="109.4">SYNCSE</text>
<text x="172.5" y="110.6">AGND_22</text>
<text x="172.5" y="111.9">VA11_1</text>
<text x="172.5" y="113.2">VA11_2</text>
<text x="179.3" y="110.6">AGND_34</text>
<text x="179.3" y="111.9">AGND_35</text>
<text x="179.3" y="113.2">AGND_36</text>
<text x="179.5" y="108.1">SYSREF-</text>
<text x="179.7" y="109.4">TDIODE-</text>
<text x="186.4" y="108.8">N2</text>
<text x="186.4" y="110.1">N3</text>
<text x="186.4" y="111.3">N4</text>
<text x="186.4" y="112.6">N5</text>
<text x="186.4" y="113.9">N6</text>
<text x="168.2" y="119">E10</text>
<text x="168.8" y="115.1">E7</text>
<text x="168.8" y="116.4">E8</text>
<text x="168.8" y="117.7">E9</text>
<text x="172.5" y="114.4">VA11_3</text>
<text x="172.5" y="115.7">DGND_4</text>
<text x="172.5" y="117">VD11_1</text>
<text x="172.5" y="118.2">DA4+</text>
<text x="172.5" y="119.5">DA4-</text>
<text x="179.2" y="115.7">DGND_16</text>
<text x="179.3" y="114.4">AGND_37</text>
<text x="181.4" y="118.2">DB3+</text>
<text x="181.7" y="119.5">DB3-</text>
<text x="181.8" y="117">SDO</text>
<text x="186.4" y="115.1">N7</text>
<text x="186.4" y="116.4">N8</text>
<text x="186.4" y="117.7">N9</text>
<text x="186.4" y="119">N10</text>
<text x="168.2" y="121.5">E12</text>
<text x="168.2" y="122.8">E13</text>
<text x="168.2" y="124">E14</text>
<text x="168.2" y="125.3">E15</text>
<text x="168.3" y="120.2">E11</text>
<text x="172.5" y="120.8">DA10+</text>
<text x="172.5" y="122.1">DA10-</text>
<text x="172.5" y="123.3">DC4+</text>
<text x="172.5" y="124.6">DC4-</text>
<text x="172.5" y="125.9">DC10+</text>
<text x="181.4" y="123.3">DD3+</text>
<text x="181.4" y="125.9">DD9+</text>
<text x="181.4" y="120.8">DB9+</text>
<text x="181.6" y="124.6">DD3-</text>
<text x="181.7" y="122.1">DB9-</text>
<text x="186.4" y="120.2">N11</text>
<text x="186.4" y="121.5">N12</text>
<text x="186.4" y="122.8">N13</text>
<text x="186.4" y="124">N14</text>
<text x="186.4" y="125.3">N15</text>
<text x="168.2" y="126.6">E16</text>
<text x="168.9" y="127.8">F1</text>
<text x="168.9" y="129.1">F2</text>
<text x="168.9" y="130.4">F3</text>
<text x="168.9" y="131.6">F4</text>
<text x="172.5" y="127.1">DC10-</text>
<text x="172.5" y="128.4">AGND_23</text>
<text x="172.5" y="129.7">AGND_24</text>
<text x="172.5" y="130.9">VA11_4</text>
<text x="179.3" y="128.4">AGND_38</text>
<text x="179.3" y="129.7">AGND_39</text>
<text x="179.3" y="130.9">AGND_40</text>
<text x="181.6" y="127.1">DD9-</text>
<text x="186.4" y="126.6">N16</text>
<text x="186.4" y="127.8">P1</text>
<text x="186.4" y="129.1">P2</text>
<text x="186.4" y="130.4">P3</text>
<text x="186.4" y="131.6">P4</text>
<text x="168.9" y="132.9">F5</text>
<text x="168.9" y="134.2">F6</text>
<text x="168.9" y="135.5">F7</text>
<text x="168.9" y="136.7">F8</text>
<text x="168.9" y="138">F9</text>
<text x="172.5" y="132.2">VA11_5</text>
<text x="172.5" y="133.5">VA11_6</text>
<text x="172.5" y="134.7">VA11_7</text>
<text x="172.5" y="136">DGND_5</text>
<text x="172.5" y="137.3">VD11_2</text>
<text x="179.3" y="132.2">AGND_41</text>
<text x="179.3" y="133.5">AGND_42</text>
<text x="179.3" y="134.7">AGND_43</text>
<text x="179.3" y="136">AGND_44</text>
<text x="182.3" y="137.3">SDI</text>
<text x="186.4" y="132.9">P5</text>
<text x="186.4" y="134.2">P6</text>
<text x="186.4" y="135.5">P7</text>
<text x="186.4" y="136.7">P8</text>
<text x="186.4" y="138">P9</text>
<text x="168.3" y="139.3">F10</text>
<text x="168.3" y="141.8">F12</text>
<text x="168.3" y="143.1">F13</text>
<text x="168.4" y="140.5">F11</text>
<text x="172.5" y="138.6">DA5+</text>
<text x="172.5" y="139.8">DA5-</text>
<text x="172.5" y="141.1">DA11+</text>
<text x="172.5" y="142.4">DA11-</text>
<text x="172.5" y="143.6">DC5+</text>
<text x="181.4" y="143.6">DD2+</text>
<text x="181.4" y="138.6">DB2+</text>
<text x="181.4" y="141.1">DB8+</text>
<text x="181.7" y="139.8">DB2-</text>
<text x="181.7" y="142.4">DB8-</text>
<text x="186.4" y="139.3">P10</text>
<text x="186.4" y="140.5">P11</text>
<text x="186.4" y="141.8">P12</text>
<text x="186.4" y="143.1">P13</text>
<text x="168.3" y="144.3">F14</text>
<text x="168.3" y="145.6">F15</text>
<text x="168.3" y="146.9">F16</text>
<text x="168.7" y="148.2">G1</text>
<text x="168.7" y="149.4">G2</text>
<text x="172.5" y="144.9">DC5-</text>
<text x="172.5" y="146.2">DC11+</text>
<text x="172.5" y="147.4">DC11-</text>
<text x="172.5" y="148.7">AGND_25</text>
<text x="172.5" y="150">AGND_26</text>
<text x="179.3" y="150">AGND_45</text>
<text x="181.4" y="146.2">DD8+</text>
<text x="181.6" y="144.9">DD2-</text>
<text x="181.6" y="147.4">DD8-</text>
<text x="182.6" y="148.7">PD</text>
<text x="186.4" y="144.3">P14</text>
<text x="186.4" y="145.6">P15</text>
<text x="186.4" y="146.9">P16</text>
<text x="186.4" y="148.2">R1</text>
<text x="186.4" y="149.4">R2</text>
<text x="168.7" y="150.7">G3</text>
<text x="168.7" y="152">G4</text>
<text x="168.7" y="153.2">G5</text>
<text x="168.7" y="154.5">G6</text>
<text x="168.7" y="155.8">G7</text>
<text x="172.5" y="151.3">VA19_1</text>
<text x="172.5" y="152.5">VA19_2</text>
<text x="172.5" y="153.8">VA19_3</text>
<text x="172.5" y="155.1">VA19_4</text>
<text x="179.3" y="151.3">AGND_46</text>
<text x="179.3" y="152.5">AGND_47</text>
<text x="179.3" y="153.8">AGND_48</text>
<text x="179.3" y="155.1">AGND_49</text>
<text x="186.4" y="150.7">R3</text>
<text x="186.4" y="152">R4</text>
<text x="186.4" y="153.2">R5</text>
<text x="186.4" y="154.5">R6</text>
<text x="186.4" y="155.8">R7</text>
<text x="168.1" y="159.6">G10</text>
<text x="168.2" y="160.8">G11</text>
<text x="168.7" y="157">G8</text>
<text x="168.7" y="158.3">G9</text>
<text x="172.5" y="156.3">DGND_6</text>
<text x="172.5" y="157.6">VD11_3</text>
<text x="172.5" y="158.9">DACLK+</text>
<text x="172.5" y="160.1">DACLK-</text>
<text x="172.5" y="161.4">VLVDS_1</text>
<text x="179.3" y="156.3">AGND_50</text>
<text x="181.4" y="158.9">DB1+</text>
<text x="181.4" y="161.4">DB7+</text>
<text x="181.7" y="160.1">DB1-</text>
<text x="181.9" y="157.6">SCS</text>
<text x="186.4" y="157">R8</text>
<text x="186.4" y="158.3">R9</text>
<text x="186.4" y="159.6">R10</text>
<text x="186.4" y="160.8">R11</text>
<text x="168.1" y="162.1">G12</text>
<text x="168.1" y="163.4">G13</text>
<text x="168.1" y="164.7">G14</text>
<text x="168.1" y="165.9">G15</text>
<text x="168.1" y="167.2">G16</text>
<text x="172.5" y="162.7">VLVDS_2</text>
<text x="172.5" y="163.9">DC6+</text>
<text x="172.5" y="165.2">DC6-</text>
<text x="172.5" y="166.5">DCCLK+</text>
<text x="172.5" y="167.8">DCCLK-</text>
<text x="181.4" y="163.9">DD1+</text>
<text x="181.4" y="166.5">DD7+</text>
<text x="181.6" y="165.2">DD1-</text>
<text x="181.6" y="167.8">DD7-</text>
<text x="181.7" y="162.7">DB7-</text>
<text x="186.4" y="162.1">R12</text>
<text x="186.4" y="163.4">R13</text>
<text x="186.4" y="164.7">R14</text>
<text x="186.4" y="165.9">R15</text>
<text x="186.4" y="167.2">R16</text>
<text x="168.8" y="168.5">H1</text>
<text x="168.8" y="169.7">H2</text>
<text x="168.8" y="171">H3</text>
<text x="168.8" y="172.3">H4</text>
<text x="168.8" y="173.5">H5</text>
<text x="172.5" y="169">CLK+</text>
<text x="172.5" y="170.3">AGND_27</text>
<text x="172.5" y="171.6">VA19_5</text>
<text x="172.5" y="172.8">VA19_6</text>
<text x="179.3" y="169">AGND_51</text>
<text x="179.3" y="170.3">AGND_52</text>
<text x="179.3" y="171.6">AGND_53</text>
<text x="181.7" y="172.8">INB+</text>
<text x="186.4" y="168.5">T1</text>
<text x="186.4" y="169.7">T2</text>
<text x="186.4" y="171">T3</text>
<text x="186.4" y="172.3">T4</text>
<text x="186.4" y="173.5">T5</text>
<text x="168.2" y="179.9">H10</text>
<text x="168.8" y="174.8">H6</text>
<text x="168.8" y="176.1">H7</text>
<text x="168.8" y="177.4">H8</text>
<text x="168.8" y="178.6">H9</text>
<text x="172.5" y="174.1">VA19_7</text>
<text x="172.5" y="175.4">VA19_8</text>
<text x="172.5" y="176.6">DGND_7</text>
<text x="172.5" y="177.9">DGND_8</text>
<text x="172.5" y="179.2">DASTR+</text>
<text x="179.3" y="175.4">AGND_54</text>
<text x="179.3" y="176.6">AGND_55</text>
<text x="181.3" y="177.9">SCLK</text>
<text x="181.4" y="179.2">DB0+</text>
<text x="182" y="174.1">INB-</text>
<text x="186.4" y="174.8">T6</text>
<text x="186.4" y="176.1">T7</text>
<text x="186.4" y="177.4">T8</text>
<text x="186.4" y="178.6">T9</text>
<text x="186.4" y="179.9">T10</text>
<text x="168.2" y="182.4">H12</text>
<text x="168.2" y="183.7">H13</text>
<text x="168.2" y="185">H14</text>
<text x="168.3" y="181.2">H11</text>
<text x="172.5" y="180.5">DASTR-</text>
<text x="172.5" y="181.7">VLVDS_3</text>
<text x="172.5" y="183">VLVDS_4</text>
<text x="172.5" y="184.3">VLVDS_5</text>
<text x="172.5" y="185.5">DGND_9</text>
<text x="181.4" y="184.3">DD0+</text>
<text x="181.4" y="181.7">DB6+</text>
<text x="181.6" y="185.5">DD0-</text>
<text x="181.7" y="180.5">DB0-</text>
<text x="181.7" y="183">DB6-</text>
<text x="186.4" y="181.2">T11</text>
<text x="186.4" y="182.4">T12</text>
<text x="186.4" y="183.7">T13</text>
<text x="186.4" y="185">T14</text>
<text x="168.2" y="186.2">H15</text>
<text x="168.2" y="187.5">H16</text>
<text x="172.5" y="186.8">DCSTR+</text>
<text x="172.5" y="188.1">DCSTR-</text>
<text x="179.2" y="186.8">DGND_17</text>
<text x="179.2" y="188.1">DGND_18</text>
<text x="186.4" y="186.2">T15</text>
<text x="186.4" y="187.5">T16</text>
</g>
</svg>
